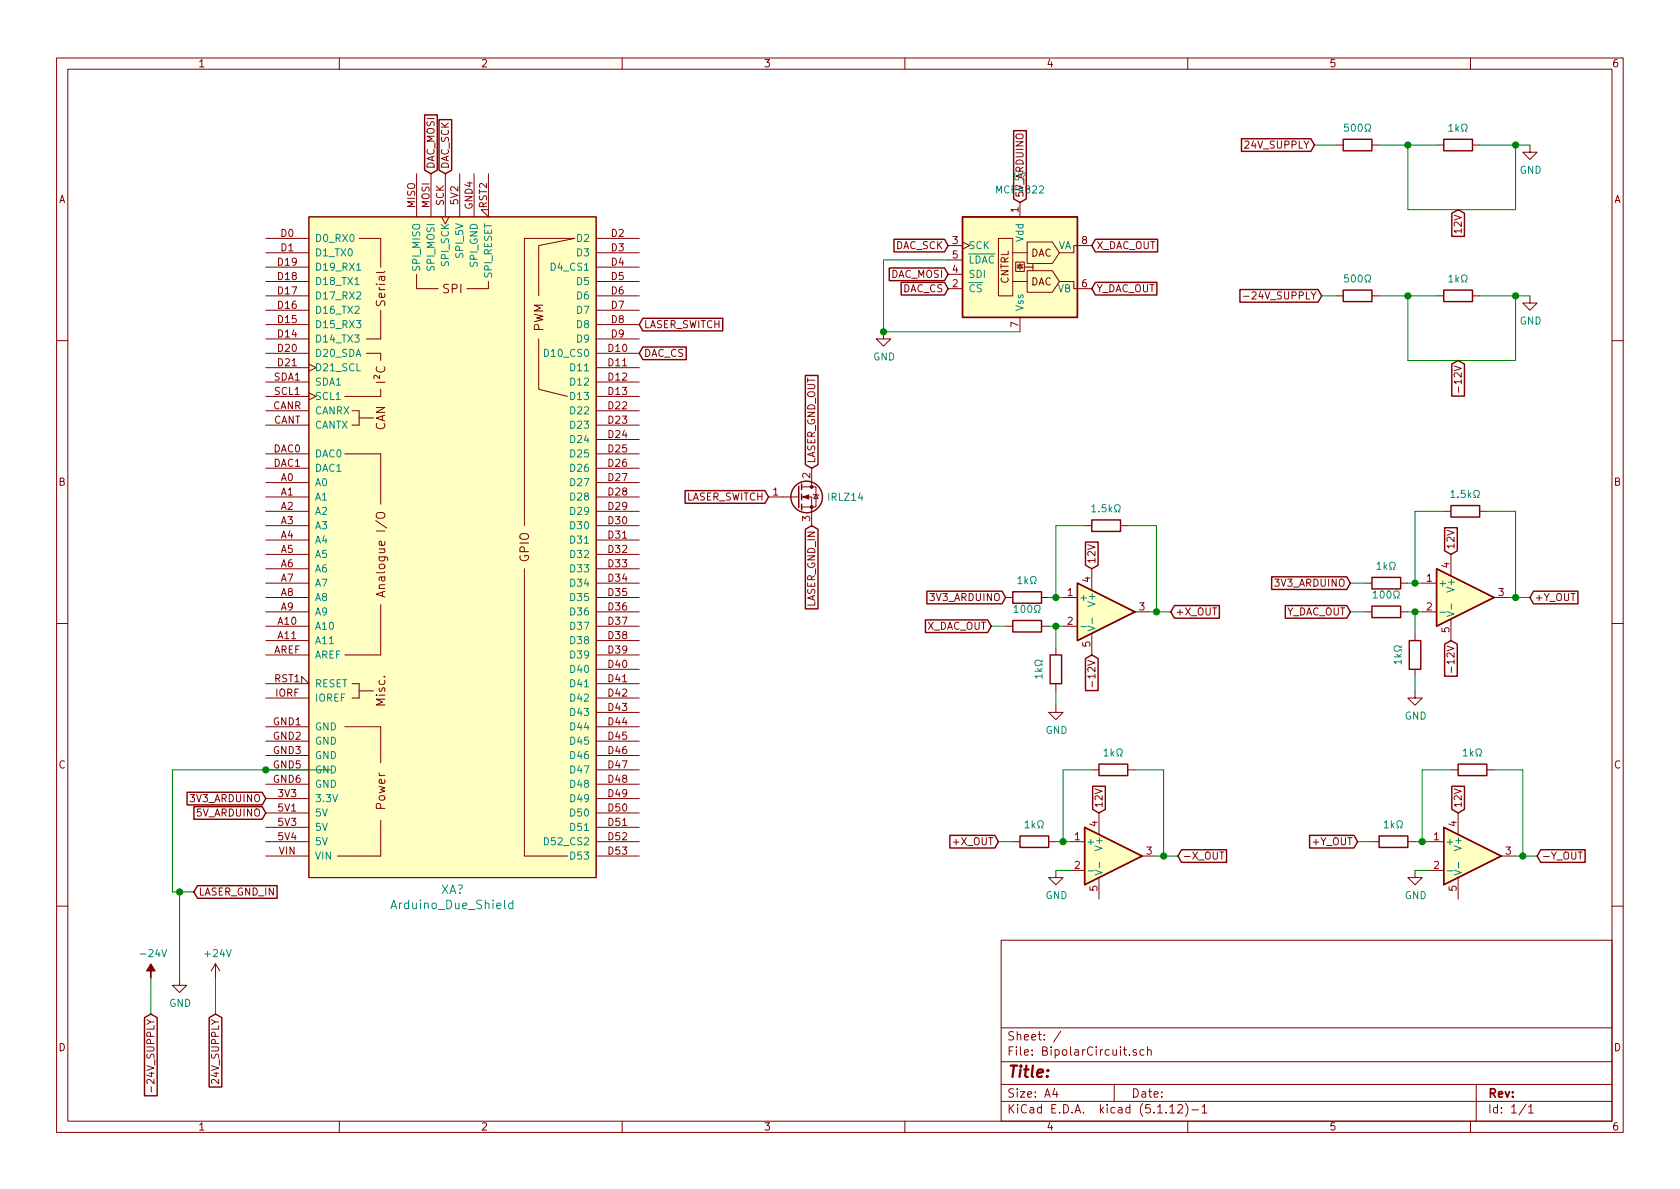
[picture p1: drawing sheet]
<svg xmlns="http://www.w3.org/2000/svg" width="297mm" height="210mm" viewBox="0 0 297 210" stroke-linecap="round" stroke-linejoin="round" font-family="sans-serif">
<g fill="none" stroke="#840000" stroke-width=".18">
<path d="M10 10.3h277v189.9h-277zM12 12.2h273v186.1h-273zM60 10.3v1.9M110 10.3v1.9M160 10.3v1.9M210 10.3v1.9M260 10.3v1.9M54.6 38.3h50.8v116.9h-50.8zM73.7 30.7v7.6M76.2 30.7v7.6M78.1 38.3l.6 1.3 .7-1.3M78.7 30.7v7.6"/>
<path d="M81.3 30.7v7.6M83.8 30.7v7.6M86.4 30.7v7.6l-1.3-1.2h1.3M180.3 35.8v2.5M236.2 25.6h1.3M242.6 25.6h1.2M254 25.6h1.3M260.3 25.6h1.3M270.5 25.6v1.3h1.3l-1.3 1.3-1.3-1.3h1.3M47 52.3h7.6M47 42.2h7.6M47 44.7h7.6"/>
<path d="M47 47.2h7.6M47 49.8h7.6M47 54.9h7.6M47 57.4h7.6M47 59.9h7.6M63.5 42.2h3.8zM64.8 59.9h2.5zM67.3 54.9v5zM67.3 42.2v5zM73.7 48.5v2.5zM73.7 51h3.8zM82.5 51h3.9z"/>
<path d="M86.4 49.8v1.2zM92.7 42.2v50.8zM92.7 42.2h8.9l-6.4 1.2v8.9M95.2 59.9v8.9l5.1 1.3M105.4 52.3h7.6M105.4 42.2h7.6M105.4 44.7h7.6M105.4 47.2h7.6M105.4 49.8h7.6M105.4 54.9h7.6M105.4 57.4h7.6M105.4 59.9h7.6"/>
<path d="M156.2 58.7v1.2h1.3l-1.3 1.3-1.3-1.3h1.3M167.6 51h2.6M167.6 43.4h2.6M167.6 48.5h2.6M167.6 46h2.6M170.2 42.8l1.2 .6-1.2 .7M176.5 42.2h2.6v10.1h-2.6zM179.1 44.7h2.5M179.1 49.8h2.5M179.6 46.3h1.5v1.7h-1.5zM179.8 47.4l.5-.5 .5 .5zM180.3 46.6v1.1"/>
<path d="M180.3 56.1v2.6M180.8 46.7l-.1 .2h-.7l-.2 .1M181.6 47.9h4.5l1.2 1.9-1.2 1.9h-4.5zM181.6 42.8h4.5l1.2 1.9-1.2 1.9h-4.5zM182.6 46.7v.5h-1.5M182.6 47.1v.8M187.3 49.8h2.6v1.2h3.1M193 43.4h-3.1v1.3h-2.6M219.9 52.4h.9M236.2 52.3h1.3M242.6 52.3h1.2M254 52.3h1.3"/>
<path d="M260.3 52.3h1.3M270.5 52.3v1.3h1.3l-1.3 1.3-1.3-1.3h1.3M10 60.2h2M47 62.5h7.6M47 65h7.6M47 67.6h7.6M47 72.6h7.6M47 70.1h7.6M47 75.2h7.6M54.6 64.4l1.3 .6-1.3 .7M54.6 69.5l1.3 .6-1.3 .6M61 70.1h6.3z"/>
<path d="M62.2 75.2h1.3zM62.2 72.6h1.3zM63.5 73.9h2.5zM63.5 72.6v2.6zM64.8 62.5h2.5zM67.3 68.8v1.3zM67.3 62.5v1.2zM105.4 62.5h7.6M105.4 65h7.6M105.4 67.6h7.6M105.4 72.6h7.6M105.4 70.1h7.6"/>
<path d="M105.4 75.2h7.6M105.4 77.7h7.6M257.9 68.4v1M285 60.2h2M47 93h7.6M47 90.4h7.6M47 85.3h7.6M47 87.9h7.6M47 95.5h7.6M47 98h7.6M47 80.3h7.6M47 82.8h7.6"/>
<path d="M61 80.3h6.3zM66.7 90.7a1.04 1.04 0 0 1 1.3 .3v.4a.99 .99 0 0 1-1.5-.1v-.3zM67.3 80.3v8.8zM105.4 93h7.6M105.4 90.4h7.6M105.4 85.3h7.6M105.4 87.9h7.6M105.4 95.5h7.6M105.4 98h7.6M105.4 80.3h7.6M105.4 82.8h7.6M135.9 87.9h5.3"/>
<path d="M141.7 87.9h1.8v5.1M141.7 86.1h2.6v3.6h-2.6M143.5 82.8v3.3M143.8 87.4l.1 .1h.8l.1 .1M144.3 87.5l.4 .6h-.8zM191.8 93h1.2M198.1 93h1.3M255.3 90.4h1.2M256.5 98v3.8M261.6 90.4h1.3M10 110.3h2M47 110.7h7.6"/>
<path d="M47 105.7h7.6M47 108.2h7.6M47 103.1h7.6M47 100.6h7.6M47 113.3h7.6M47 115.8h7.6M61 115.8h6.3zM67.3 106.9v8.9zM67.6 104.7v.7M68 104.6l-1.5 .5 1.5 .5M92.7 100.6v50.8zM105.4 110.7h7.6"/>
<path d="M105.4 105.7h7.6M105.4 108.2h7.6M105.4 103.1h7.6M105.4 100.6h7.6M105.4 118.4h7.6M105.4 113.3h7.6M105.4 115.8h7.6M177.8 110.7h1.3M177.8 105.7h1.3M184.1 110.7h1.3M184.1 105.7h1.3M186.7 114.5v1.3"/>
<path d="M188 110.7h2.5M188 105.7h2.5M193 100.6v3.8M193 112v3.8M200.7 108.2h2.5M241.3 108.2h1.3M241.3 103.1h1.3M247.6 108.2h1.3M247.6 103.1h1.3M250.2 112v1.3M250.2 118.4v1.2M251.5 108.2h2.5"/>
<path d="M251.5 103.1h2.5M256.5 109.5v3.8M256.6 118v.9M264.2 105.7h2.5M285 110.3h2M47 120.9h7.6l-1.3-1.3v1.3M47 136.1h7.6M47 123.4h7.6M47 128.5h7.6M47 131.1h7.6M47 133.6h7.6M47 138.7h7.6"/>
<path d="M61 128.5h6.3zM62.2 123.4h1.3zM62.2 120.9h1.3zM63.5 122.2h2.5zM63.5 120.9v2.5zM67.3 128.5v6.4zM105.4 136.1h7.6M105.4 120.9h7.6M105.4 123.4h7.6M105.4 126h7.6M105.4 128.5h7.6M105.4 131.1h7.6"/>
<path d="M105.4 133.6h7.6M105.4 138.7h7.6M186.7 124.7v1.3h1.3l-1.3 1.2-1.3-1.2h1.3M186.7 120.9v1.3M193 136.1h1.3M193.1 120.5v1M199.4 136.1h1.3M250.2 122.2v1.2h1.3l-1.3 1.3-1.3-1.3h1.3M256.5 136.1h1.3M262.9 136.1h1.3M47 148.8h7.6M47 151.4h7.6"/>
<path d="M47 143.8h7.6M47 146.3h7.6M47 141.2h7.6M59.7 151.4h7.6zM67.3 145v6.4zM92.7 151.4h7.6M105.4 148.8h7.6M105.4 151.4h7.6M105.4 143.8h7.6M105.4 146.3h7.6M105.4 141.2h7.6M179.1 148.8h1.2"/>
<path d="M185.4 148.8h1.3M186.7 153.9v1.3h1.3l-1.3 1.3-1.3-1.3h1.3M189.2 148.8h2.6M189.2 153.9h2.6M194.3 143.8v3.8M194.3 155.2v3.8M201.9 151.4h2.6M215.7 150.7h.7M242.6 148.8h1.2M248.9 148.8h1.3M250.2 153.9v1.3h1.3l-1.3 1.3-1.3-1.3h1.3M252.7 148.8h2.6"/>
<path d="M252.7 153.9h2.6M257.8 143.8v3.8M257.8 155.2v3.8M265.4 151.4h2.6M279 150.7h.8M10 160.2h2M31.7 173v1.2h1.3l-1.3 1.3-1.2-1.3h1.2M38.1 170.4l-.8 1.3M38.1 170.4v2.6M38.1 170.4l.8 1.3M177 166.3h108v32h-108zM285 160.2h2"/>
<path d="M26.7 192.1v1M60 198.3v1.9M110 198.3v1.9M160 198.3v1.9M177 194.8h108M177 191.8h108M177 187.8h108M177 181.8h108M186.5 192.5l-.4 1h1M186.8 193v1M187.6 182.3l-1.3 2M197 191.8v3"/>
<path d="M199.7 186.5v.1M200.9 185.7a.37 .37 0 0 0-.6 .1l.1 .2 .5 .2 .1 .1-.2 .3-.5-.1M202.3 185.7l-.5-.1-.3 .3 .2 .6h.6M202.9 185.7h.1a.37 .37 0 0 1 .6 .1v.8M202.9 185.1v1.5M206.8 195.8l.5-.5v1.5M206.8 196.8h.9M208.3 195.5l.2-.2h.3l.2 .2 .1 .3-.9 1h.9M209.6 195.1a1.71 1.71 0 0 1 0 2.3M210 198.3v1.9M210.7 196.3h1.2M212.5 195.8l.5-.5v1.5"/>
<path d="M212.5 196.8h.9M260 198.3v1.9M261 191.8v6.5M269.8 195.2l-1.2 2M270.3 195.8l.4-.5v1.5M270.3 196.8h.8"/>
</g>
<g fill="none" stroke="#840000" stroke-width=".25">
<path d="M75.1 20.3h2.2v9.8l-1.1 .6-1.1-.6zM77.6 21.2h2.3v8.9l-1.2 .6-1.1-.6zM170.2 38.3h20.3v17.8h-20.3zM179.2 23.1h2.3v12.1l-1.2 .6-1.1-.6zM219.5 24.5h12.3l.6 1.1-.6 1.2h-12.3zM237.5 24.6h5.1v2.1h-5.1zM255.3 24.6h5v2.1h-5zM256.7 37.7l1.1-.6 1.1 .6v4.1h-2.2zM113.7 56.3h14.1v2.2h-14.1l-.7-1.1zM157.2 47.4h9.8l.6 1.1-.6 1.1h-9.8zM158.1 42.3h8.9l.6 1.1-.6 1.1h-8.9zM159.3 49.9h7.7l.6 1.1-.6 1.2h-7.7z"/>
<path d="M193.7 49.9h10.8v2.3h-10.8l-.7-1.2zM193.7 42.3h11v2.2h-11l-.7-1.1zM219.2 51.2h13.8l.7 1.1-.7 1.1h-13.8zM237.5 51.3h5.1v2h-5.1zM255.3 51.3h5v2h-5zM113.7 61.4h7.6v2.2h-7.6l-.7-1.1zM142.4 66.4h2.2v15.8l-1.1 .6-1.1-.6zM256.7 64.4l1.1-.7 1.1 .7v5.6h-2.2zM121.1 86.8h14.2l.6 1.1-.6 1.1h-14.2zM141.2 86v3.8M141.7 85.6v1M141.7 87.4v1"/>
<path d="M141.7 89.1v1.1M142.4 93.6l1.1-.6 1.1 .6v14.1h-2.2zM191.9 95.9h2.3v4l-1.2 .7-1.1-.7zM193 91.9h5.1v2.1h-5.1zM255.4 93.3h2.3v4.1l-1.2 .6-1.1-.6zM256.5 89.4h5.1v2h-5.1zM163.6 109.6h11l.7 1.1-.7 1.2h-11zM163.9 104.5h13.3l.6 1.2-.6 1.1h-13.3zM179.1 109.7h5v2.1h-5zM179.1 104.6h5v2.1h-5zM185.7 115.8h2v5.1h-2zM190.5 103.1l10.2 5.1-10.2 5.1z"/>
<path d="M191.9 116.5l1.1-.7 1.2 .7v5.6h-2.3zM207.6 107.1h8v2.2h-8l-.6-1.1zM224.8 102h13.3l.7 1.1-.7 1.1h-13.3zM227.3 107.1h10.8l.7 1.1-.7 1.1h-10.8zM242.6 107.2h5v2h-5zM242.6 102.1h5v2h-5zM249.2 113.3h2v5.1h-2zM254 100.6l10.2 5.1-10.2 5zM255.4 113.9l1.1-.6 1.2 .6v5.7h-2.3zM271.1 104.5h7.9v2.3h-7.9l-.6-1.1zM193.2 139h2.2v4.1l-1.1 .7-1.1-.7zM194.3 135.1h5.1v2.1h-5.1z"/>
<path d="M256.7 139h2.2v4.1l-1.1 .7-1.1-.7zM257.8 135.1h5.1v2.1h-5.1zM33.1 140.1h13.3l.6 1.1-.6 1.1h-13.3zM34.3 142.6h12.1l.6 1.2-.6 1.1h-12.1zM34.9 156.6h14.1v2.2h-14.1l-.6-1.1zM167.9 147.7h8l.6 1.1-.6 1.2h-8zM180.3 147.8h5.1v2.1h-5.1zM191.8 146.3l10.1 5.1-10.1 5.1zM208.9 150.3h8v2.2h-8l-.6-1.1zM231.5 147.7h7.9l.6 1.1-.6 1.2h-7.9zM243.8 147.8h5.1v2.1h-5.1zM255.3 146.3l10.1 5.1-10.1 5.1z"/>
<path d="M272.4 150.3h7.9v2.2h-7.9l-.6-1.1zM25.6 180l1.1-.7 1.1 .7v13.8h-2.2zM37 180l1.1-.7 1.1 .7v12.2h-2.2z"/>
<circle cx="142.6" cy="87.9" r="2.79"/>
</g>
<g fill="none" stroke="#008484" stroke-width=".18">
<path d="M238.4 21.9h-.6l-.1 .6 .5-.1 .3 .3v.3l-.3 .2-.5-.1M241.4 23.2h.3v-.2a.54 .54 0 0 1-.3-.8 .54 .54 0 0 1 .7-.2 .59 .59 0 0 1-.1 1v.2h.3M256.2 22.3l.3-.4v1.3M256.2 23.2h.7M258.4 23.2h.3v-.2a.54 .54 0 0 1-.3-.8 .54 .54 0 0 1 .8-.2 .57 .57 0 0 1-.1 1v.2h.3M62.8 50.3h.7M63.1 47.8h.7M238.4 48.6h-.6l-.1 .6 .5-.1 .3 .2v.4l-.3 .2-.5-.1M241.4 49.9h.3v-.2a.54 .54 0 0 1-.3-.8 .54 .54 0 0 1 .7-.2 .59 .59 0 0 1-.1 1v.2h.3M256.2 49l.3-.4v1.3M256.2 49.9h.7M258.4 49.9h.3v-.2a.54 .54 0 0 1-.3-.8 .54 .54 0 0 1 .8-.2 .57 .57 0 0 1-.1 1v.2h.3"/>
<path d="M193 89.6l.4-.4v1.3M193 90.5h.8M197.1 90.5h.3v-.2a.55 .55 0 0 1-.3-.8 .55 .55 0 0 1 .9-.1v.2a.53 .53 0 0 1-.3 .7v.2h.3M243.5 99.8l.3-.4v1.3M256.5 87.1l.4-.4v1.3M256.5 88h.8M260.6 88h.3v-.2a.55 .55 0 0 1-.3-.9 .55 .55 0 0 1 .9 0v.2a.53 .53 0 0 1-.3 .7v.2h.3M179.3 107.4l.4-.4v1.3M179.3 108.3h.7M180 102.3l.3-.4v1.3M180 103.2h.7M182.2 103.2h.3v-.2a.54 .54 0 0 1-.3-.7 .54 .54 0 0 1 .8-.3 .57 .57 0 0 1-.1 1v.2h.3"/>
<path d="M182.9 108.3h.3v-.2a.54 .54 0 0 1-.2-.8 .54 .54 0 0 1 .7-.2 .59 .59 0 0 1-.1 1v.2h.3M184.3 119.6h-1.3l.3 .4M184.3 116.7v.3h-.3a.55 .55 0 0 0-.8-.2 .55 .55 0 0 0 0 .8 .6 .6 0 0 0 .8-.2h.3v.3M184.3 119.2v.8M191.1 110.8h1M192.3 110.7l1.3 .4-1.3 .5M193.1 109.3v1M242.8 104.8l.4-.3v1.3M242.8 105.8h.7M243.5 100.7h.7M245.7 100.7h.3v-.2a.54 .54 0 0 1-.3-.8 .54 .54 0 0 1 .8-.2 .57 .57 0 0 1-.1 1v.2h.3M246.4 105.8h.3v-.3a.54 .54 0 0 1-.2-.7 .54 .54 0 0 1 .7-.2 .59 .59 0 0 1-.1 .9v.3h.3"/>
<path d="M247.8 117h-1.3l.3 .4M247.8 114.2v.3h-.3a.55 .55 0 0 0-.8-.3 .55 .55 0 0 0 0 .9 .6 .6 0 0 0 .8-.2h.3v.3M247.8 116.7v.7M254.6 108.3h1M255.8 108.1l1.3 .5-1.3 .4M256.6 106.8v.9M195.2 132.8l.4-.4v1.3M195.2 133.7h.7M197.5 133.7h.2v-.2a.54 .54 0 0 1-.2-.8 .54 .54 0 0 1 .7-.2 .57 .57 0 0 1-.1 1v.2h.3M258.7 132.8l.4-.4v1.3M258.7 133.7h.7M261 133.7h.2v-.2a.54 .54 0 0 1-.2-.8 .54 .54 0 0 1 .7-.2 .57 .57 0 0 1-.1 1v.2h.3"/>
<path d="M90.7 159.8l-.5-.1-.3 .3v.4l.2 .2h.6M90.7 159.2v1.5M181.2 145.5l.4-.4v1.3M181.2 146.4h.8M183.5 146.4h.3v-.2a.54 .54 0 0 1-.3-.8 .54 .54 0 0 1 .8-.2 .57 .57 0 0 1-.2 1v.2h.4M192.4 154h1M193.6 153.9l1.3 .4-1.3 .4M194.4 152.5v1M244.7 145.5l.4-.4v1.3M244.7 146.4h.8M247 146.4h.3v-.2a.54 .54 0 0 1-.3-.8 .54 .54 0 0 1 .8-.2 .57 .57 0 0 1-.2 1v.2h.4M255.9 154h1"/>
<path d="M257.1 153.9l1.3 .4-1.3 .4M257.9 152.5v1"/>
</g>
<g fill="#840000" stroke="#840000" stroke-width=".18">
<path d="M26.7 170.4l.7 1.3h-.7v1.3v-1.3h-.8z"/>
<path d="M142 87.9l1-.4v.8z"/>
<circle cx="143.5" cy="89.7" r=".25"/>
<circle cx="143.5" cy="86.1" r=".25"/>
</g>
<g fill="#ffffc2" stroke="#ffffc2" stroke-width=".18">
<path d="M190.5 103.1l10.2 5.1-10.2 5.1z"/>
<path d="M255.3 146.3l10.1 5.1-10.1 5.1z"/>
<path d="M254 100.6l10.2 5.1-10.2 5z"/>
<path d="M54.6 38.3h50.8v116.9h-50.8z"/>
<path d="M191.8 146.3l10.1 5.1-10.1 5.1z"/>
<path d="M170.2 38.3h20.3v17.8h-20.3z"/>
</g>
<g fill="none" stroke="#008400" stroke-width=".18">
<path d="M232.4 25.6h3.8M243.8 25.6h10.2M248.9 25.6v11.5h19.1v-11.5M261.6 25.6h8.9M167.6 46h-11.4v12.7h24.1M233.7 52.3h2.5M243.8 52.3h10.2M248.9 52.3v11.4h19.1v-11.4M261.6 52.3h8.9M191.8 93h-5.1v12.7M199.4 93h5.1v15.2M255.3 90.4h-5.1v12.7"/>
<path d="M262.9 90.4h5.1v15.3M175.3 110.7h2.5M185.4 110.7h2.6M185.4 105.7h2.6M186.7 110.7v3.8M203.2 108.2h3.8M238.8 103.1h2.5M238.8 108.2h2.5M248.9 103.1h2.6M248.9 108.2h2.6M250.2 108.2v3.8M250.2 119.6v2.6"/>
<path d="M266.7 105.7h3.8M58.4 136.1h-27.9v21.6h3.8M186.7 122.2v2.5M193 136.1h-5v12.7M200.7 136.1h5v15.3M256.5 136.1h-5v12.7M264.2 136.1h5v15.3M31.7 157.7v15.3M176.5 148.8h2.6M186.7 148.8h2.5M186.7 153.9h2.5M204.5 151.4h3.8"/>
<path d="M240 148.8h2.6M250.2 148.8h2.5M250.2 153.9h2.5M268 151.4h3.8M26.7 173v6.3M38.1 173v6.3"/>
</g>
<g fill="#008400" stroke="#008400" stroke-width=".25">
<circle cx="186.7" cy="110.7" r=".51"/>
<circle cx="31.8" cy="157.7" r=".51"/>
<circle cx="205.7" cy="151.4" r=".51"/>
<circle cx="188" cy="148.8" r=".51"/>
<circle cx="268" cy="105.7" r=".51"/>
<circle cx="250.2" cy="108.2" r=".51"/>
<circle cx="250.2" cy="103.1" r=".51"/>
<circle cx="251.5" cy="148.8" r=".51"/>
<circle cx="156.2" cy="58.7" r=".51"/>
<circle cx="269.2" cy="151.4" r=".51"/>
<circle cx="248.9" cy="52.3" r=".51"/>
<circle cx="204.5" cy="108.2" r=".51"/>
<circle cx="186.7" cy="105.7" r=".51"/>
<circle cx="268" cy="52.3" r=".51"/>
<circle cx="47" cy="136.1" r=".51"/>
<circle cx="268" cy="25.6" r=".51"/>
<circle cx="248.9" cy="25.6" r=".51"/>
</g>
<text font-size="2.8" fill="#840000" x="178" y="190.5">Title:</text>
<g font-size="2.1" fill="#840000">
<text x="68.1" y="53.9" transform="rotate(-90 68.1 53.9)">Serial</text>
<text x="78.3" y="51.9">SPI</text>
<text x="96.1" y="58.7" transform="rotate(-90 96.1 58.7)">PWM</text>
<text x="68.1" y="67.7" transform="rotate(-90 68.1 67.7)">I²C</text>
<text x="68.1" y="76.2" transform="rotate(-90 68.1 76.2)">CAN</text>
<text x="93.5" y="99.4" transform="rotate(-90 93.5 99.4)">GPIO</text>
<text x="68.1" y="104.6" transform="rotate(-90 68.1 104.6)">Analogue I/O</text>
<text x="68.1" y="124.8" transform="rotate(-90 68.1 124.8)">Misc.</text>
<text x="68.1" y="143.1" transform="rotate(-90 68.1 143.1)">Power</text>
<text x="178" y="184">Sheet: /</text>
<text x="178" y="186.7">File: BipolarCircuit.sch</text>
<text x="178" y="196.9">KiCad E.D.A. kicad (5.1.12)-1</text>
<text x="178" y="194.1">Size: A4</text>
<text x="200" y="194.1">Date:</text>
<text x="263" y="194.1">Rev:</text>
<text x="263" y="196.9">Id: 1/1</text>
</g>
<g font-size="2.1" fill="#008484">
<text x="69.6" y="160.8">Arduino_Due_Shield</text>
<text x="77.9" y="158.1">XA?</text>
</g>
<g font-size="1.8" fill="#840000">
<text x="35" y="11.9">1</text>
<text x="85" y="11.9">2</text>
<text x="135" y="11.9">3</text>
<text x="185" y="11.9">4</text>
<text x="235" y="11.9">5</text>
<text x="285" y="11.9">6</text>
<text x="76.8" y="29.9" transform="rotate(-90 76.8 29.9)">DAC_MOSI</text>
<text x="79.4" y="29.9" transform="rotate(-90 79.4 29.9)">DAC_SCK</text>
<text x="220.4" y="26.3">24V_SUPPLY</text>
<text x="10.4" y="35.9">A</text>
<text x="176.4" y="34.2">MCP4822</text>
<text x="179.2" y="31.9">U?</text>
<text x="181" y="35" transform="rotate(-90 181 35)">5V_ARDUINO</text>
<text x="285.4" y="35.9">A</text>
<text x="49.7" y="41.9">D0</text>
<text x="73.4" y="36.8" transform="rotate(-90 73.4 36.8)">MISO</text>
<text x="75.9" y="36.8" transform="rotate(-90 75.9 36.8)">MOSI</text>
<text x="78.5" y="36.4" transform="rotate(-90 78.5 36.4)">SCK</text>
<text x="81" y="36.1" transform="rotate(-90 81 36.1)">5V2</text>
<text x="83.6" y="37" transform="rotate(-90 83.6 37)">GND4</text>
<text x="86.1" y="36.8" transform="rotate(-90 86.1 36.8)">RST2</text>
<text x="108.1" y="41.9">D2</text>
<text x="180.1" y="37.6" transform="rotate(-90 180.1 37.6)">1</text>
<text x="258.4" y="41" transform="rotate(-90 258.4 41)">12V</text>
<text x="49.2" y="47">D19</text>
<text x="49.7" y="44.4">D1</text>
<text x="108.1" y="44.4">D3</text>
<text x="108.1" y="47">D4</text>
<text x="158.3" y="44.1">DAC_SCK</text>
<text x="168.4" y="43.2">3</text>
<text x="168.4" y="45.7">5</text>
<text x="182.2" y="45.4">DAC</text>
<text x="191.3" y="43.2">8</text>
<text x="193.8" y="44.1">X_DAC_OUT</text>
<text x="49.2" y="52.1">D17</text>
<text x="49.2" y="49.5">D18</text>
<text x="108.1" y="49.5">D5</text>
<text x="108.1" y="52.1">D6</text>
<text x="157.5" y="49.1">DAC_MOSI</text>
<text x="159.6" y="51.7">DAC_CS</text>
<text x="168.4" y="50.8">2</text>
<text x="168.4" y="48.3">4</text>
<text x="178.3" y="50.2" transform="rotate(-90 178.3 50.2)">CNTRL</text>
<text x="182.2" y="50.5">DAC</text>
<text x="191.3" y="50.8">6</text>
<text x="193.8" y="51.7">Y_DAC_OUT</text>
<text x="221.1" y="53">-24V_SUPPLY</text>
<text x="49.2" y="59.7">D14</text>
<text x="49.2" y="57.1">D15</text>
<text x="49.2" y="54.6">D16</text>
<text x="108.1" y="54.6">D7</text>
<text x="108.1" y="57.1">D8</text>
<text x="108.1" y="59.7">D9</text>
<text x="113.8" y="58">LASER_SWITCH</text>
<text x="180.1" y="57.9" transform="rotate(-90 180.1 57.9)">7</text>
<text x="49.2" y="62.2">D20</text>
<text x="49.2" y="64.8">D21</text>
<text x="107.6" y="62.2">D10</text>
<text x="107.6" y="64.8">D11</text>
<text x="113.8" y="63.1">DAC_CS</text>
<text x="48.4" y="67.3">SDA1</text>
<text x="48.5" y="69.8">SCL1</text>
<text x="107.6" y="67.3">D12</text>
<text x="107.6" y="69.8">D13</text>
<text x="258.4" y="68.3" transform="rotate(-90 258.4 68.3)">-12V</text>
<text x="48.3" y="72.4">CANR</text>
<text x="48.4" y="74.9">CANT</text>
<text x="107.6" y="72.4">D22</text>
<text x="107.6" y="74.9">D23</text>
<text x="107.6" y="77.5">D24</text>
<text x="48.4" y="80">DAC0</text>
<text x="48.4" y="82.5">DAC1</text>
<text x="107.6" y="80">D25</text>
<text x="107.6" y="82.5">D26</text>
<text x="144.1" y="82" transform="rotate(-90 144.1 82)">LASER_GND_OUT</text>
<text x="10.4" y="85.9">B</text>
<text x="49.7" y="85.1">A0</text>
<text x="49.7" y="87.6">A1</text>
<text x="107.6" y="85.1">D27</text>
<text x="107.6" y="87.6">D28</text>
<text x="121.2" y="88.5">LASER_SWITCH</text>
<text x="136.7" y="87.6">1</text>
<text x="143.3" y="84.6" transform="rotate(-90 143.3 84.6)">2</text>
<text x="285.4" y="85.9">B</text>
<text x="49.7" y="90.2">A2</text>
<text x="49.7" y="92.7">A3</text>
<text x="49.7" y="95.2">A4</text>
<text x="107.6" y="92.7">D30</text>
<text x="107.6" y="95.2">D31</text>
<text x="107.6" y="90.2">D29</text>
<text x="143.3" y="92.2" transform="rotate(-90 143.3 92.2)">3</text>
<text x="49.7" y="97.8">A5</text>
<text x="49.7" y="100.3">A6</text>
<text x="107.6" y="97.8">D32</text>
<text x="107.6" y="100.3">D33</text>
<text x="193.7" y="99.8" transform="rotate(-90 193.7 99.8)">12V</text>
<text x="256.3" y="100.4" transform="rotate(-90 256.3 100.4)">4</text>
<text x="257.2" y="97.3" transform="rotate(-90 257.2 97.3)">12V</text>
<text x="49.7" y="102.9">A7</text>
<text x="49.7" y="105.4">A8</text>
<text x="49.7" y="107.9">A9</text>
<text x="107.6" y="102.9">D34</text>
<text x="107.6" y="105.4">D35</text>
<text x="107.6" y="107.9">D36</text>
<text x="144.1" y="107.4" transform="rotate(-90 144.1 107.4)">LASER_GND_IN</text>
<text x="164.6" y="106.3">3V3_ARDUINO</text>
<text x="188.7" y="105.4">1</text>
<text x="192.8" y="103" transform="rotate(-90 192.8 103)">4</text>
<text x="201.4" y="107.9">3</text>
<text x="225.6" y="103.8">3V3_ARDUINO</text>
<text x="252.2" y="102.9">1</text>
<text x="252.2" y="107.9">2</text>
<text x="264.9" y="105.4">3</text>
<text x="271.3" y="106.3">+Y_OUT</text>
<text x="49.2" y="110.5">A10</text>
<text x="49.2" y="113">A11</text>
<text x="107.6" y="110.5">D37</text>
<text x="107.6" y="113">D38</text>
<text x="163.8" y="111.4">X_DAC_OUT</text>
<text x="188.7" y="110.5">2</text>
<text x="207.8" y="108.8">+X_OUT</text>
<text x="227.3" y="108.8">Y_DAC_OUT</text>
<text x="256.3" y="111.9" transform="rotate(-90 256.3 111.9)">5</text>
<text x="48.4" y="115.6">AREF</text>
<text x="107.6" y="118.1">D40</text>
<text x="107.6" y="115.6">D39</text>
<text x="192.8" y="114.4" transform="rotate(-90 192.8 114.4)">5</text>
<text x="257.2" y="117.8" transform="rotate(-90 257.2 117.8)">-12V</text>
<text x="48.5" y="120.6">RST1</text>
<text x="48.7" y="123.2">IORF</text>
<text x="107.6" y="120.6">D41</text>
<text x="107.6" y="123.2">D42</text>
<text x="107.6" y="125.7">D43</text>
<text x="193.7" y="120.3" transform="rotate(-90 193.7 120.3)">-12V</text>
<text x="48.4" y="128.3">GND1</text>
<text x="48.4" y="130.8">GND2</text>
<text x="107.6" y="128.3">D44</text>
<text x="107.6" y="130.8">D45</text>
<text x="10.4" y="135.9">C</text>
<text x="48.4" y="133.3">GND3</text>
<text x="48.4" y="135.9">GND5</text>
<text x="107.6" y="133.3">D46</text>
<text x="107.6" y="135.9">D47</text>
<text x="285.4" y="135.9">C</text>
<text x="33.8" y="141.9">3V3_ARDUINO</text>
<text x="48.4" y="138.4">GND6</text>
<text x="49.2" y="143.5">5V1</text>
<text x="49.2" y="141">3V3</text>
<text x="107.6" y="143.5">D50</text>
<text x="107.6" y="138.4">D48</text>
<text x="107.6" y="141">D49</text>
<text x="194.9" y="143" transform="rotate(-90 194.9 143)">12V</text>
<text x="258.4" y="143" transform="rotate(-90 258.4 143)">12V</text>
<text x="34.8" y="144.4">5V_ARDUINO</text>
<text x="49.2" y="146">5V3</text>
<text x="49.2" y="148.6">5V4</text>
<text x="107.6" y="146">D51</text>
<text x="107.6" y="148.6">D52</text>
<text x="168.8" y="149.5">+X_OUT</text>
<text x="190" y="148.6">1</text>
<text x="194.1" y="146.1" transform="rotate(-90 194.1 146.1)">4</text>
<text x="232.3" y="149.5">+Y_OUT</text>
<text x="253.5" y="148.6">1</text>
<text x="257.6" y="146.1" transform="rotate(-90 257.6 146.1)">4</text>
<text x="49.3" y="151.1">VIN</text>
<text x="107.6" y="151.1">D53</text>
<text x="190" y="153.7">2</text>
<text x="202.7" y="151.1">3</text>
<text x="209.1" y="152">-X_OUT</text>
<text x="253.5" y="153.7">2</text>
<text x="266.2" y="151.1">3</text>
<text x="272.6" y="152">-Y_OUT</text>
<text x="35.1" y="158.4">LASER_GND_IN</text>
<text x="194.1" y="157.6" transform="rotate(-90 194.1 157.6)">5</text>
<text x="257.6" y="157.6" transform="rotate(-90 257.6 157.6)">5</text>
<text x="10.4" y="185.9">D</text>
<text x="285.4" y="185.9">D</text>
<text x="27.3" y="191.9" transform="rotate(-90 27.3 191.9)">-24V_SUPPLY</text>
<text x="38.7" y="191.3" transform="rotate(-90 38.7 191.3)">24V_SUPPLY</text>
<text x="35" y="199.9">1</text>
<text x="85" y="199.9">2</text>
<text x="135" y="199.9">3</text>
<text x="185" y="199.9">4</text>
<text x="235" y="199.9">5</text>
<text x="285" y="199.9">6</text>
</g>
<g font-size="1.8" fill="#008484">
<text x="238.6" y="23.3">500</text>
<text x="256.8" y="23.3">1k</text>
<text x="268.7" y="30.7">GND</text>
<text x="55.6" y="42.8">D0_RX0</text>
<text x="55.6" y="45.3">D1_TX0</text>
<text x="55.6" y="47.9">D19_RX1</text>
<text x="74.3" y="47.7" transform="rotate(-90 74.3 47.7)">SPI_MISO</text>
<text x="76.8" y="47.7" transform="rotate(-90 76.8 47.7)">SPI_MOSI</text>
<text x="79.4" y="46.9" transform="rotate(-90 79.4 46.9)">SPI_SCK</text>
<text x="81.9" y="45.4" transform="rotate(-90 81.9 45.4)">SPI_5V</text>
<text x="84.5" y="47.1" transform="rotate(-90 84.5 47.1)">SPI_GND</text>
<text x="97.7" y="47.9">D4_CS1</text>
<text x="102.1" y="42.8">D2</text>
<text x="102.1" y="45.3">D3</text>
<text x="171.2" y="44.1">SCK</text>
<text x="171.2" y="46.6">LDAC</text>
<text x="181" y="42.7" transform="rotate(-90 181 42.7)">Vdd</text>
<text x="187" y="44.1">VA</text>
<text x="55.6" y="53">D17_RX2</text>
<text x="55.6" y="50.4">D18_TX1</text>
<text x="87" y="49.1" transform="rotate(-90 87 49.1)">SPI_RESET</text>
<text x="102.1" y="50.4">D5</text>
<text x="102.1" y="53">D6</text>
<text x="171.2" y="51.7">CS</text>
<text x="171.2" y="49.1">SDI</text>
<text x="187" y="51.7">VB</text>
<text x="238.6" y="50">500</text>
<text x="256.8" y="50">1k</text>
<text x="55.6" y="58">D15_RX3</text>
<text x="55.6" y="55.5">D16_TX2</text>
<text x="102.1" y="55.5">D7</text>
<text x="102.1" y="58">D8</text>
<text x="181" y="55.1" transform="rotate(-90 181 55.1)">Vss</text>
<text x="268.7" y="57.4">GND</text>
<text x="55.6" y="63.1">D20_SDA</text>
<text x="55.6" y="65.7">D21_SCL</text>
<text x="55.6" y="60.6">D14_TX3</text>
<text x="96.7" y="63.1">D10_CS0</text>
<text x="101.1" y="65.7">D11</text>
<text x="102.1" y="60.6">D9</text>
<text x="154.4" y="63.7">GND</text>
<text x="55.6" y="68.2">SDA1</text>
<text x="55.6" y="70.7">SCL1</text>
<text x="101.1" y="68.2">D12</text>
<text x="101.1" y="70.7">D13</text>
<text x="55.6" y="73.3">CANRX</text>
<text x="55.6" y="75.8">CANTX</text>
<text x="101.1" y="73.3">D22</text>
<text x="101.1" y="75.8">D23</text>
<text x="55.6" y="80.9">DAC0</text>
<text x="55.6" y="83.4">DAC1</text>
<text x="101.1" y="78.4">D24</text>
<text x="101.1" y="80.9">D25</text>
<text x="101.1" y="83.4">D26</text>
<text x="55.6" y="86">A0</text>
<text x="55.6" y="88.5">A1</text>
<text x="101.1" y="86">D27</text>
<text x="101.1" y="88.5">D28</text>
<text x="146.6" y="88.6">IRLZ14</text>
<text x="257.3" y="88.1">1.5k</text>
<text x="55.6" y="91.1">A2</text>
<text x="55.6" y="93.6">A3</text>
<text x="101.1" y="93.6">D30</text>
<text x="101.1" y="91.1">D29</text>
<text x="193.8" y="90.6">1.5k</text>
<text x="55.6" y="96.1">A4</text>
<text x="55.6" y="98.7">A5</text>
<text x="55.6" y="101.2">A6</text>
<text x="101.1" y="96.1">D31</text>
<text x="101.1" y="98.7">D32</text>
<text x="101.1" y="101.2">D33</text>
<text x="244.1" y="100.8">1k</text>
<text x="55.6" y="103.8">A7</text>
<text x="55.6" y="106.3">A8</text>
<text x="101.1" y="103.8">D34</text>
<text x="101.1" y="106.3">D35</text>
<text x="180.6" y="103.3">1k</text>
<text x="190.8" y="106.3">+</text>
<text x="193.7" y="106.9" transform="rotate(-90 193.7 106.9)">V+</text>
<text x="243.6" y="105.8">100</text>
<text x="254.3" y="103.8">+</text>
<text x="257.2" y="104.3" transform="rotate(-90 257.2 104.3)">V+</text>
<text x="55.6" y="108.8">A9</text>
<text x="55.6" y="111.4">A10</text>
<text x="55.6" y="113.9">A11</text>
<text x="101.1" y="108.8">D36</text>
<text x="101.1" y="111.4">D37</text>
<text x="101.1" y="113.9">D38</text>
<text x="180.1" y="108.4">100</text>
<text x="55.6" y="116.5">AREF</text>
<text x="101.1" y="119">D40</text>
<text x="101.1" y="116.5">D39</text>
<text x="184.3" y="119.3" transform="rotate(-90 184.3 119.3)">1k</text>
<text x="247.8" y="116.8" transform="rotate(-90 247.8 116.8)">1k</text>
<text x="55.6" y="121.5">RESET</text>
<text x="55.6" y="124.1">IOREF</text>
<text x="101.1" y="121.5">D41</text>
<text x="101.1" y="124.1">D42</text>
<text x="55.6" y="129.2">GND</text>
<text x="55.6" y="131.7">GND</text>
<text x="101.1" y="126.6">D43</text>
<text x="101.1" y="129.2">D44</text>
<text x="101.1" y="131.7">D45</text>
<text x="184.9" y="129.8">GND</text>
<text x="248.4" y="127.2">GND</text>
<text x="55.6" y="134.2">GND</text>
<text x="55.6" y="136.8">GND</text>
<text x="101.1" y="134.2">D46</text>
<text x="101.1" y="136.8">D47</text>
<text x="195.9" y="133.8">1k</text>
<text x="259.4" y="133.8">1k</text>
<text x="55.6" y="141.9">3.3V</text>
<text x="55.6" y="139.3">GND</text>
<text x="101.1" y="139.3">D48</text>
<text x="101.1" y="141.9">D49</text>
<text x="55.6" y="144.4">5V</text>
<text x="55.6" y="146.9">5V</text>
<text x="55.6" y="149.5">5V</text>
<text x="96.7" y="149.5">D52_CS2</text>
<text x="101.1" y="144.4">D50</text>
<text x="101.1" y="146.9">D51</text>
<text x="181.9" y="146.5">1k</text>
<text x="192" y="149.5">+</text>
<text x="245.4" y="146.5">1k</text>
<text x="255.5" y="149.5">+</text>
<text x="55.6" y="152">VIN</text>
<text x="101.1" y="152">D53</text>
<text x="194.9" y="150" transform="rotate(-90 194.9 150)">V+</text>
<text x="258.4" y="150" transform="rotate(-90 258.4 150)">V+</text>
<text x="184.9" y="159">GND</text>
<text x="248.4" y="159">GND</text>
<text x="25.2" y="169.3">-24V</text>
<text x="36.4" y="169.3">+24V</text>
<text x="29.9" y="178">GND</text>
</g>
</svg>
